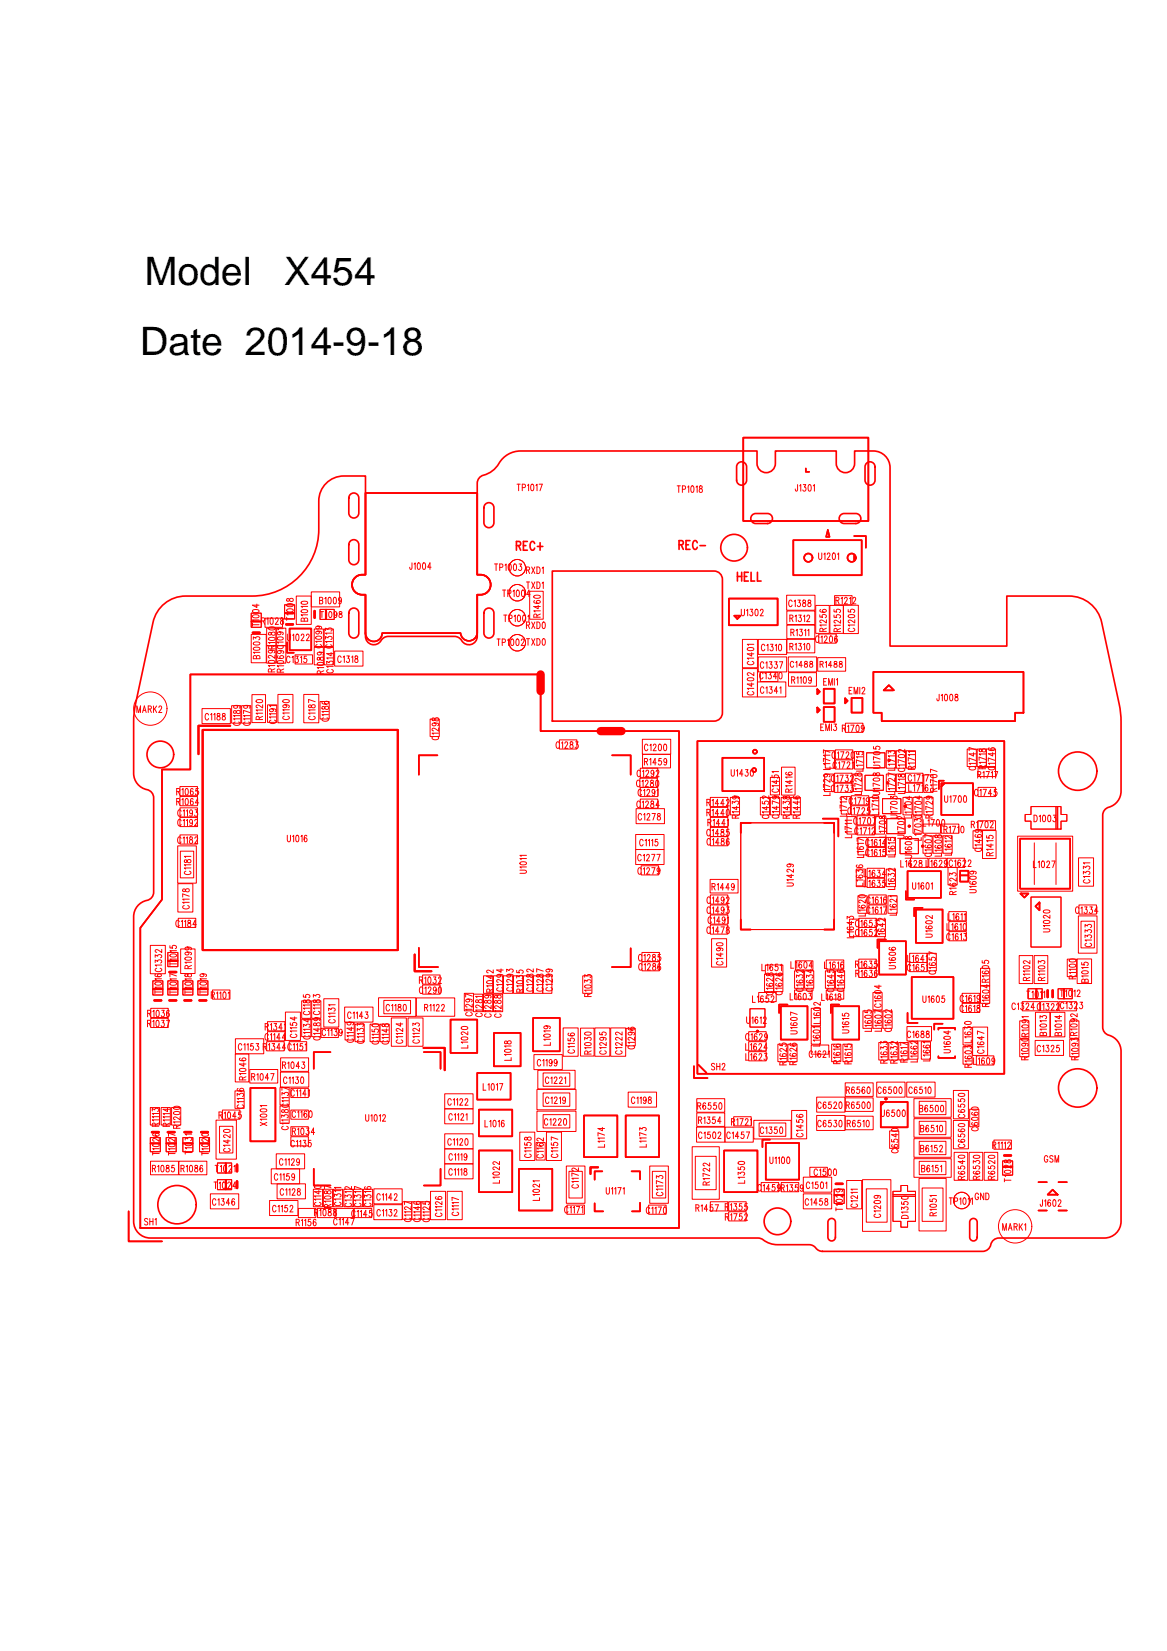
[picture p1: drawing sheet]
<svg xmlns="http://www.w3.org/2000/svg" width="210mm" height="297mm" viewBox="0 0 210 297" stroke-linecap="round" stroke-linejoin="round" font-family="sans-serif">
<g fill="none" stroke="#f00" stroke-width=".3">
<path d="M142.7 97.2h12.3v6.3h-12.3zM29.3 108.9a6 6 0 0 1 4.1-1.7h11.9a12 12 0 0 0 12-12v-5.1a4.5 4.5 0 0 1 4.5-4.5h3.9v17.8a1.87 1.87 0 0 0-2.4 1.8 1.87 1.87 0 0 0 2.4 1.8v7.5a1.56 1.56 0 0 0 1.4 1.5 1.56 1.56 0 0 0 1.7-1.1l.6-.3 .4-.1h11.9a1.74 1.74 0 0 1 1.6 1.1 1.5 1.5 0 0 0 1.6 .3 1.5 1.5 0 0 0 .9-1.4v-7.5a1.87 1.87 0 0 0 2.4-1.8 1.87 1.87 0 0 0-2.4-1.8v-16.5a1.74 1.74 0 0 1 1.7-1.6 5.2 5.2 0 0 0 2.6-2.5 4.5 4.5 0 0 1 3.5-1.7h42.6v2.3a1.65 1.65 0 0 0 1.6 1.6 1.65 1.65 0 0 0 1.7-1.6v-2.3h10.9v2.3a1.65 1.65 0 0 0 1.7 1.6 1.65 1.65 0 0 0 1.6-1.6v-2.3h3.4a3 3 0 0 1 3 3v32.1h21v-9h11.2a6 6 0 0 1 5.9 4.8l3.4 16.2v14.1a3.2 3.2 0 0 1-2.5 3.1 1.5 1.5 0 0 0-.8 1.3v38.1a1.76 1.76 0 0 0 1.7 1.7 3 3 0 0 1 1.6 2.6v30.6a3 3 0 0 1-3 3h-18.9a1.7 1.7 0 0 0-1.6 1.6 1.5 1.5 0 0 1-1.4 .8h-28.8a1.74 1.74 0 0 1-1.4-.8l-1-.4h-5.7a5.2 5.2 0 0 1-3-1.1l-109.8-.1a3 3 0 0 1-3-3v-54.8a3.2 3.2 0 0 1 2.8-3 1.5 1.5 0 0 0 .8-1.4v-17a1.76 1.76 0 0 0-1.7-1.6 3 3 0 0 1-1.9-2.8v-9.3l.2-2.1 3.3-15.7a6 6 0 0 1 1.8-3.1zM99.3 102.7h29.1a1.5 1.5 0 0 1 1.5 1.5v24a1.5 1.5 0 0 1-1.5 1.5h-29.1zM160.8 124.2l-.9-.9-1 .9h1.8M45 195.7h4.5v9.6h-4.5zM81 183.4h4.8v6h-4.8zM85.8 193h6v4.8h-6zM86.1 199.6h6v4.8h-6zM88.8 185.8h4.8v6h-4.8zM95.9 183.1h4.8v6h-4.8zM86.1 207h6v7.5h-6zM93.3 210.3h6v7.5h-6z"/>
<path d="M105 200.7h6v7.5h-6zM112.5 200.7h6v7.5h-6zM130.2 207h6v7.5h-6zM149.1 219.4a.67 .67 0 0 1 .7-.1 .67 .67 0 0 1 .5 .6v2.7a.68 .68 0 0 1-.7 .7 .68 .68 0 0 1-.7-.7v-2.7zM174.6 219.4a.67 .67 0 0 1 .7-.1 .67 .67 0 0 1 .5 .6v2.7a.68 .68 0 0 1-.7 .7 .68 .68 0 0 1-.7-.7v-2.7z"/>
<circle cx="132" cy="98.5" r="2.4"/>
<circle cx="159.3" cy="197.7" r=".15"/>
<circle cx="139.8" cy="219.7" r="2.4"/>
</g>
<g fill="none" stroke="#f00" stroke-width=".18">
<path d="M45.2 114.1h2.7v5.1h-2.7zM47.1 111.7h.4v-.5h-.4v1.1M47.7 111.2h3.1v1.7h-3.1zM53.3 107.2h2.7v5.1h-2.7zM95.3 106.4h2.4v5h-2.4zM133.5 115h2.7v5.1h-2.7zM136.4 118.2h5.1v2.7h-5.1zM136.4 115h5.1v2.7h-5.1zM141.5 107.1h5.1v2.7h-5.1zM141.5 112.5h5.1v2.4h-5.1zM141.5 115h5.1v2.5h-5.1zM141.5 109.9h5.1v2.5h-5.1z"/>
<path d="M141.8 118.2h5.1v2.7h-5.1zM146.7 108.9h2.5v5.1h-2.5zM147.1 118.3h5v2.5h-5zM147.3 114.1h3.1v1.6h-3.1zM149.3 108.9h2.4v5.1h-2.4zM150.1 107.2h3.2v1.6h-3.2zM151.7 108.9h2.7v5.1h-2.7zM153.4 107.7l.1-.1a.27 .27 0 0 1 .3-.1 .27 .27 0 0 1 .1 .4l-.5 .7h.5M45.3 125h2.5v5h-2.5zM48.8 120.9v-.5h-.5v.5h1.1M49.4 120.3l-.6 .3M50 124.9h2.7v5.1h-2.7z"/>
<path d="M50.4 120.9v-.5h-.5v.5h1.1M51 120.4l-.6 .2M54.6 124.9h2.7v5.1h-2.7zM57.6 121.3v-.5h-.5v.5h1.1M58.2 120.7l-.6 .3M59 120.5a.32 .32 0 0 0-.2 .4 .32 .32 0 0 0 .4 .2h.3a.32 .32 0 0 0 .4-.2 .32 .32 0 0 0-.2-.4M100.6 133.7a.32 .32 0 0 0-.4-.2 .32 .32 0 0 0-.2 .4v.3a.32 .32 0 0 0 .2 .4 .32 .32 0 0 0 .4-.2M133.5 120.3h2.7v5.1h-2.7zM140 138.8h-1.1l.2 .2M140.6 138h2.4v5.1h-2.4zM157.1 134.3v.4l.5 .1a.34 .34 0 0 1 0-.5 .34 .34 0 0 1 .5 0l.2 .3-.2 .3M164.3 139.6l.2-.2v1.2"/>
<path d="M164.9 139.4h.6M168.5 138.8l-1.1-.4v.6M175.8 134.8h1.6v3.1h-1.6zM177.4 134.8h1.7v3.1h-1.7zM31.8 144.2h.5v-.5h-.5v1.1M31.8 142.4h.5v-.5h-.5v1.1M32 152.2h3.3v6.7h-3.3zM32 159h2.7v5.1h-2.7zM32.4 153.1h2.4v4.8h-2.4zM115.1 140.6a.32 .32 0 0 0-.4-.2 .32 .32 0 0 0-.2 .4v.3a.32 .32 0 0 0 .2 .4 .32 .32 0 0 0 .4-.2M115.2 144.4a.32 .32 0 0 0-.5-.3 .32 .32 0 0 0-.2 .5v.2a.32 .32 0 0 0 .2 .5 .32 .32 0 0 0 .5-.3M127.1 146.2l.5-.1v-.4l-.5-.1v1.2"/>
<path d="M127.1 144.4l.5-.1v-.4l-.5-.1v1.2M127.7 149.5a.32 .32 0 0 0-.4-.3 .32 .32 0 0 0-.2 .5v.2a.32 .32 0 0 0 .2 .5 .32 .32 0 0 0 .4-.3M127.8 151.1a.32 .32 0 0 0-.4-.2 .32 .32 0 0 0-.2 .4v.3a.32 .32 0 0 0 .2 .4 .32 .32 0 0 0 .4-.2M154.2 155.6l-.2 .2a.71 .71 0 0 0 1.2 0 .35 .35 0 0 0-.4-.2 .35 .35 0 0 0-.3 .4l.3 .1M157.3 156.7l-.1-.1a.71 .71 0 0 0-.1 1.1 .35 .35 0 0 0 .3-.4 .35 .35 0 0 0-.4-.2l-.1 .2M157.4 146.9h1.7v3.2h-1.7zM157.7 153l-.1-.2a.71 .71 0 0 0-.1 1.2 .35 .35 0 0 0 .3-.4 .35 .35 0 0 0-.4-.3l-.1 .3M157.8 156.6h.5l-.3 .4a.33 .33 0 0 1 .3 .5 .33 .33 0 0 1-.5 0M158.2 153l.2-.2v1.2M161.9 150.9h3.3v2.7h-3.3zM162 154.8v1.2h.5M162.9 155l.2-.2v1.2"/>
<path d="M164.2 146.8h1.7v3.1h-1.7zM166 150.4h1.7v3.1h-1.7zM175.9 142.3a.32 .32 0 0 0-.4-.3 .32 .32 0 0 0-.2 .5v.2a.32 .32 0 0 0 .2 .5 .32 .32 0 0 0 .4-.3M176.7 149.4h2.5v5.1h-2.5zM194 154.3h2.7v5.1h-2.7zM27 170.1h2.7v5.1h-2.7zM32.5 170.7h2.6v4.4h-2.6zM54.6 179v.4h.5a.34 .34 0 0 1 0-.5 .34 .34 0 0 1 .5 .1l.1 .3-.2 .2M56.4 179.4v-.4l.4 .2a.33 .33 0 0 1 .5-.3 .33 .33 0 0 1 0 .6M58.2 179.7h2.7v5.1h-2.7zM69 180h4.8v2.4h-4.8zM75.4 176.3h.5v-.5h-.5v1.1"/>
<path d="M83.5 178.7h1.7v3.2h-1.7zM85.2 178.9h1.6v3.1h-1.6zM88.7 174.5v.6l-.7-.5a.26 .26 0 0 0-.4 .1 .26 .26 0 0 0 .2 .3M90.1 174.3v.6l-.8-.4h1.2M91.1 174.8v-.4l.5 .2a.33 .33 0 0 1 .5-.3 .33 .33 0 0 1 0 .6M92.9 174.6v.4h.5a.34 .34 0 0 1 .1-.5 .34 .34 0 0 1 .4 .1l.2 .3-.2 .2M95.9 174.3v.6l-.7-.5a.26 .26 0 0 0-.4 .1 .26 .26 0 0 0 .2 .3M96 175.6h1.6v3.1h-1.6zM97.6 175.6h1.7v3.1h-1.7zM115.5 172a.32 .32 0 0 0-.5-.3 .32 .32 0 0 0-.2 .5v.2a.32 .32 0 0 0 .2 .5 .32 .32 0 0 0 .5-.3M127.8 167a.32 .32 0 0 0-.5-.2 .32 .32 0 0 0-.2 .4v.3a.32 .32 0 0 0 .2 .4 .32 .32 0 0 0 .5-.2M127.8 161.6a.32 .32 0 0 0-.4-.2 .32 .32 0 0 0-.2 .4v.3a.32 .32 0 0 0 .2 .4 .32 .32 0 0 0 .4-.2"/>
<path d="M127.8 163.4a.32 .32 0 0 0-.4-.2 .32 .32 0 0 0-.2 .4v.3a.32 .32 0 0 0 .2 .4 .32 .32 0 0 0 .4-.2M128 168.9h2.7v5.1h-2.7zM135.4 179.2v1.1h.4M137 173.5v1.1h.5M137.5 175.3h1.7v3.1h-1.7zM139.2 175.3h1.6v3.1h-1.6zM142.1 178.7v1.2h.5M142.3 173v1.2M147.8 178.8v1.2h.5M153.9 173.5l.5-.1v-.4l-.5-.1v1.2M155.9 167.4l-.2-.2a.71 .71 0 0 0 0 1.2 .35 .35 0 0 0 .2-.4 .35 .35 0 0 0-.4-.3l-.1 .3M155.9 165.7l-.2-.1a.71 .71 0 0 0 0 1.1 .35 .35 0 0 0 .2-.4 .35 .35 0 0 0-.4-.2l-.1 .2"/>
<path d="M156.8 167.2h-.4v.5a.34 .34 0 0 1 .5 0 .34 .34 0 0 1-.1 .5l-.3 .2-.2-.2M156.8 165.6h-.4v.5a.34 .34 0 0 1 .5 0 .34 .34 0 0 1-.1 .5l-.3 .1-.2-.2M157.9 163.3l-.2-.1a.71 .71 0 0 0 0 1.1 .35 .35 0 0 0 .2-.4 .35 .35 0 0 0-.4-.2l-.1 .2M157.9 161.5l-.1-.1a.71 .71 0 0 0-.1 1.1 .35 .35 0 0 0 .3-.4 .35 .35 0 0 0-.4-.2l-.2 .2M158.1 177.2v.6l-.8-.4h1.2M158.3 163.4l.2-.2v1.1M158.3 161.6l.2-.2v1.1M176.7 172.8v.4l.5 .1a.34 .34 0 0 1 0-.5 .34 .34 0 0 1 .5 0l.1 .4-.2 .2M183.3 171.9h2.5v5.1h-2.5zM186 171.9h2.5v5.1h-2.5zM193.7 172.5h2.6v4.4h-2.6zM194 164.8h3.3v6.7h-3.3z"/>
<path d="M194.1 163.4a.32 .32 0 0 0-.5-.2 .32 .32 0 0 0-.2 .4v.3a.32 .32 0 0 0 .2 .4 .32 .32 0 0 0 .5-.2M194.4 165.7h2.4v4.8h-2.4zM26.5 184.1h.5v-.5h-.5v1.1M26.6 182.3h.4v-.5h-.4v1.1M42.3 189.6h2.5v5.1h-2.5zM51.3 182.1h2.7v5.1h-2.7zM55.7 199.9h.1a.69 .69 0 0 1 0 1.1l-.2-.5zM70.4 183.1h2.7v5.1h-2.7zM73.4 183.1h2.7v5.1h-2.7zM87.4 182.4a.32 .32 0 0 0-.2 .4 .32 .32 0 0 0 .4 .2h.3a.32 .32 0 0 0 .4-.2 .32 .32 0 0 0-.2-.4M89.2 182.4a.32 .32 0 0 0-.2 .4 .32 .32 0 0 0 .4 .2h.3a.32 .32 0 0 0 .4-.2 .32 .32 0 0 0-.2-.4M97.7 193h4.8v2.4h-4.8z"/>
<path d="M97.7 196.6h4.8v2.4h-4.8zM101.3 184.9h2.7v5.1h-2.7zM104.4 185h2.5v5h-2.5zM107 184.9h2.7v5.1h-2.7zM109.8 184.9h2.7v5.1h-2.7zM134.9 181.5h2.7v3.3h-2.7zM142.4 199.8h2.7v5.1h-2.7zM147.5 180.3v.6l-.7-.5a.26 .26 0 0 0-.4 .1 .26 .26 0 0 0 .2 .3M165.3 198.1h4.8v2.4h-4.8zM171.5 196.2h2.7v5.1h-2.7zM173.6 183.9l.6-.1 .5 .2a.69 .69 0 0 1-1.2 0zM174.9 184.8h2.7v5.1h-2.7z"/>
<path d="M182.6 180.7a.32 .32 0 0 0-.4-.2 .32 .32 0 0 0-.2 .4v.3a.32 .32 0 0 0 .2 .4 .32 .32 0 0 0 .4-.2M183 180.7l.2-.2v1.1M185 182.9h-1.2l.2 .2M186.2 182.1h2.6v4.4h-2.6zM188.9 182.1h2.6v4.4h-2.6zM193.7 182.4v.5l-.7-.5a.26 .26 0 0 0-.4 .1 .26 .26 0 0 0 .2 .4M194.3 180.3h.4l-.2 .5a.33 .33 0 0 1 .2 .5 .33 .33 0 0 1-.5 0M38.9 201.5h3.6v7h-3.6zM39.4 200.6h.5v-.5h-.5v1.1M39.5 202.6h2.4v4.8h-2.4zM50.9 202.6a.32 .32 0 0 0-.2 .4 .32 .32 0 0 0 .4 .3h.3a.32 .32 0 0 0 .4-.3 .32 .32 0 0 0-.2-.4M56.6 203.7h-.6l.4-.7v1.1"/>
<path d="M72.4 216.2h1.7v3.2h-1.7zM74.1 216.2h1.6v3.2h-1.6zM75.7 216.2h1.7v3.2h-1.7zM77.4 214.3h2.7v5.1h-2.7zM80.4 214.3h2.7v5.1h-2.7zM93.5 203.7h2.7v5.1h-2.7zM97.7 200.5h4.8v2.4h-4.8zM97.7 204.7v.6l-.7-.5a.26 .26 0 0 0-.4 .1 .26 .26 0 0 0 .2 .4M98.3 203.7h2.7v5.1h-2.7zM116.9 209.8h3.3v6.7h-3.3zM117.3 210.7h2.4v4.8h-2.4zM124.5 206.3h4.9v9.5h-4.9z"/>
<path d="M125.1 208h3.7v6h-3.7zM130.4 202.8h5.1v2.7h-5.1zM130.4 217.1h.5v-.5h-.5v1.1M130.5 218.9h.5v-.5h-.5v1.1M131.1 218h3.1v1.7h-3.1zM131.1 216.2h3.1v1.7h-3.1zM132 200.9h3.1v1.7h-3.1zM135.6 201.6h6.7v3.3h-6.7zM136.5 202h4.8v2.4h-4.8zM136.9 212.8h3.2v1.6h-3.2zM140.5 212.8h3.2v1.6h-3.2zM144.5 213.6l-.2 .2a.32 .32 0 0 1-.4-.3 .32 .32 0 0 1 .4-.3l.2 .4a.58 .58 0 0 1-.4 .7l-.1-.1"/>
<path d="M144.5 211.8h5.1v2.7h-5.1zM144.5 214.8h5.1v2.7h-5.1zM145.7 210h3.1v1.7h-3.1zM146.9 200.7h5.1v2.7h-5.1zM149.1 210.4l.1-.1a.69 .69 0 0 1 0 1.2l-.2-.5zM150 210.4l.1-.1a.69 .69 0 0 1 0 1.2l-.2-.5zM152 200.8h5.1v2.5h-5.1zM152.3 212.4h2.7v5.1h-2.7zM155.1 212.2h5.1v9.3h-5.1zM155.8 213.9h3.8v6h-3.8zM160.6 206.8a.32 .32 0 0 0-.2 .4 .32 .32 0 0 0 .4 .2h.3a.32 .32 0 0 0 .4-.2 .32 .32 0 0 0-.2-.4M164.4 201.3h6.7v3.3h-6.7z"/>
<path d="M164.4 208.5h6.7v3.3h-6.7zM164.4 204.9h6.7v3.3h-6.7zM165.3 212h4.9v9.5h-4.9zM165.3 201.7h4.8v2.4h-4.8zM165.3 208.9h4.8v2.4h-4.8zM165.3 205.3h4.8v2.4h-4.8zM165.9 213.7h3.7v6h-3.7zM171.5 201.6h2.7v5.1h-2.7zM171.6 207.3h2.5v5.1h-2.5zM174.3 207.3h2.5v5.1h-2.5zM177 207.3h2.5v5.1h-2.5zM178.8 205.1h3.1v1.7h-3.1z"/>
<circle cx="93" cy="111.1" r="1.49"/>
<circle cx="93" cy="106.6" r="1.49"/>
<circle cx="93" cy="102.1" r="1.49"/>
<circle cx="27" cy="127.5" r="3"/>
<circle cx="173" cy="216" r="1.49"/>
</g>
<path d="M51.5 112.3h1.2M56.6 109.9v1.2M27.8 180h1.2M30.5 180h1.2M33.2 180h1.2M35.9 180h1.2M189.3 178.2v1.2M150.3 213h1.2" fill="none" stroke="#f00" stroke-width=".45"/>
<text font-size="103.2" fill="#f00" x="23" y="208.9">SH1</text>
<text font-size="61.9" fill="#f00" x="124.4" y="185.5">SH2</text>
<text font-size="40.7" fill="#f00" x="35.5" y="165.4">U1016</text>
<text font-size="39.2" fill="#f00" x="74.4" y="169.4">U1011</text>
<text font-size="27.6" fill="#f00" x="62" y="111.7">J1004</text>
<text font-size="25.1" fill="#f00" x="56.3" y="209.9">U1012</text>
<text font-size="20.3" fill="#f00" x="133.1" y="164.5">U1429</text>
<text font-size="18.2" fill="#f00" x="130.1" y="94.2">J1301</text>
<text font-size="10.8" fill="#f00" x="182.6" y="159.3">L1027</text>
<text font-size="9.8" fill="#f00" x="183" y="169">U1020</text>
<text font-size="9.1" fill="#f00" x="131" y="113.4">U1302</text>
<text font-size="9" fill="#f00" x="160.6" y="220.3">D1350</text>
<text font-size="8.6" fill="#f00" x="163.1" y="183">U1605</text>
<text font-size="8.4" fill="#f00" x="129.1" y="142">U1430</text>
<text font-size="8.3" fill="#f00" x="106" y="216.9">U1171</text>
<text font-size="7.9" fill="#f00" x="185.4" y="218.1">J1602</text>
<text font-size="7.5" fill="#f00" x="137" y="211.3">U1100</text>
<text font-size="7.4" fill="#f00" x="142.5" y="102.6">U1201</text>
<text font-size="7.2" fill="#f00" x="179" y="223.2">MARK1</text>
<g font-size="7.1">
<text x="26" y="51.4">Model</text>
<text x="51.1" y="51.4">X454</text>
<text x="25.2" y="63.8">Date 2014-9-18</text>
</g>
<text font-size="6.8" fill="#f00" x="101.8" y="215.6">C1172</text>
<text font-size="6.7" fill="#f00" x="168.7" y="146">U1700</text>
<g font-size="6.6" fill="#f00">
<text x="164.3" y="168.9">U1602</text>
<text x="157.7" y="174.6">U1606</text>
<text x="140" y="186.3">U1607</text>
<text x="149.3" y="186.3">U1615</text>
</g>
<text font-size="6.4" fill="#f00" x="167.9" y="189.6">U1604</text>
<text font-size="5.6" fill="#f00" x="158.3" y="202.2">U6500</text>
<text font-size="5.4" fill="#f00" x="162.8" y="161.2">U1601</text>
<text font-size="4.6" fill="#f00" x="51.5" y="116.9">U1022</text>
<text font-size="4.1" fill="#f00" x="183.4" y="148.6">D1003</text>
<g font-size="3.6" fill="#f00">
<text x="155.1" y="142.1">U1708</text>
<text x="155.4" y="138.1">U1705</text>
<text x="158.3" y="146.3">U1703</text>
<text x="159" y="149.9">U1702</text>
</g>
<text font-size="3.5" fill="#f00" x="91.3" y="116.9">TP1002</text>
<g font-size="3.2" fill="#f00">
<text x="47.9" y="115.7">R1080</text>
<text x="47.9" y="118.9">R1029</text>
<text x="49.7" y="118.9">R1069</text>
<text x="49.7" y="115.7">C1091</text>
<text x="56.5" y="115.9">C1099</text>
<text x="56.5" y="119.2">R1089</text>
<text x="58.3" y="119.2">C1314</text>
<text x="58.3" y="115.9">C1313</text>
<text x="41.6" y="129.7">C1189</text>
<text x="43.4" y="129.7">C1179</text>
<text x="48.1" y="129.5">C1191</text>
<text x="57.5" y="128.9">C1186</text>
<text x="77.3" y="132.1">C1298</text>
<text x="148.4" y="137.8">L1717</text>
<text x="153.7" y="137.9">L1715</text>
<text x="161.2" y="137.8">C1702</text>
<text x="163" y="137.8">R1711</text>
<text x="173.9" y="137.5">C1747</text>
<text x="138.5" y="142.6">C1451</text>
<text x="148.3" y="142">L1729</text>
<text x="153.4" y="142">L1728</text>
<text x="161.2" y="142">L1718</text>
<text x="166.1" y="142.1">R1707</text>
<text x="131.3" y="146.2">R1439</text>
<text x="136.7" y="146.2">C1452</text>
<text x="138.5" y="146.2">C1479</text>
<text x="140.5" y="146.2">R1438</text>
<text x="142.3" y="146.2">R1446</text>
<text x="151.3" y="146">L1712</text>
<text x="152.3" y="149.6">L1711</text>
<text x="156.4" y="146.2">L1710</text>
<text x="164.2" y="146.2">C1704</text>
<text x="166.1" y="146.2">R1729</text>
<text x="154.3" y="153.4">L1617</text>
<text x="159.4" y="153.4">L1615</text>
<text x="167.8" y="153.1">L1608</text>
<text x="169.6" y="153.1">L1612</text>
<text x="175" y="152.2">C1469</text>
<text x="154" y="159.1">L1636</text>
<text x="159.4" y="159.1">L1632</text>
<text x="170.5" y="158.8">R1623</text>
<text x="154.3" y="163.9">L1620</text>
<text x="159.7" y="163.9">L1621</text>
<text x="152.8" y="168.1">L1643</text>
<text x="157.6" y="168.1">L1642</text>
<text x="86.9" y="178.3">R1042</text>
<text x="88.7" y="178.3">C1294</text>
<text x="90.5" y="178.3">C1293</text>
<text x="92.3" y="178.3">R1035</text>
<text x="94.1" y="178.3">C1282</text>
<text x="104.8" y="178.3">R1033</text>
<text x="142.9" y="177.4">C1632</text>
<text x="144.7" y="177.4">C1634</text>
<text x="148.4" y="177.4">C1645</text>
<text x="150.2" y="177.4">C1646</text>
<text x="166.7" y="174.2">C1657</text>
<text x="176.3" y="176.9">R1605</text>
<text x="191.9" y="175.3">R1100</text>
<text x="54.2" y="182.8">C1185</text>
<text x="56" y="182.8">C1183</text>
<text x="86.9" y="181.6">C1289</text>
<text x="88.7" y="181.6">C1288</text>
<text x="145.9" y="184.1">L1602</text>
<text x="155.2" y="184.6">L1605</text>
<text x="157" y="184.6">L1607</text>
<text x="157" y="181.3">C1604</text>
<text x="158.8" y="184.6">C1602</text>
<text x="176.3" y="180.1">R1604</text>
<text x="54.2" y="186.1">C1134</text>
<text x="56" y="186.1">C1489</text>
<text x="62" y="186.7">C1149</text>
<text x="63.8" y="187">C1133</text>
<text x="66.5" y="187">C1150</text>
<text x="68.3" y="187">C1148</text>
<text x="112.6" y="187.7">C1296</text>
<text x="139.9" y="190.6">R1625</text>
<text x="141.7" y="190.6">R1626</text>
<text x="145.9" y="187.4">L1601</text>
<text x="149.6" y="190.6">R1616</text>
<text x="151.6" y="190.6">R1615</text>
<text x="158" y="190.3">R1633</text>
<text x="159.8" y="190.3">R1632</text>
<text x="161.6" y="190.3">R1617</text>
<text x="163.4" y="190.1">L1662</text>
<text x="165.7" y="190.1">L1661</text>
<text x="173.2" y="191">R1603</text>
<text x="173.2" y="187.6">L1630</text>
<text x="183.4" y="186.4">R1091</text>
<text x="183.4" y="189.7">R1090</text>
<text x="192.4" y="186.4">R1092</text>
<text x="192.4" y="189.7">R1093</text>
<text x="27" y="202">R1113</text>
<text x="28.9" y="202">R1114</text>
<text x="30.8" y="202">R1200</text>
<text x="42.2" y="199">C1136</text>
<text x="50.3" y="198.4">C1137</text>
<text x="50.3" y="201.7">C1138</text>
<text x="174.4" y="202.3">C6060</text>
<text x="96.4" y="208.3">C1162</text>
<text x="160" y="206.2">C6540</text>
<text x="56.3" y="216.7">C1140</text>
<text x="58.1" y="216.7">R1087</text>
<text x="59.9" y="216.7">C1311</text>
<text x="61.8" y="216.7">C1312</text>
<text x="63.5" y="216.7">C1317</text>
<text x="65.3" y="216.7">C1316</text>
</g>
<g font-size="2.9" fill="#f00">
<text x="146.9" y="126.3">EMI1</text>
<text x="146.9" y="129.6">EMI3</text>
<text x="151.9" y="127.9">EMI2</text>
</g>
<text font-size="2.8" fill="#f00" x="42.3" y="189.2">C1153</text>
<g font-size="2.4" fill="#f00">
<text x="92.9" y="99">REC+</text>
<text x="122.1" y="98.8">REC-</text>
<text x="132.6" y="104.5">HELL</text>
</g>
<text font-size="2.3" fill="#f00" x="172.5" y="158.4">U1609</text>
<g font-size="2" fill="#f00">
<text x="38.4" y="213.8">T1024</text>
<text x="38.4" y="210.8">T1021</text>
</g>
<g font-size="1.8" fill="#f00">
<text x="93.1" y="88.2">TP1017</text>
<text x="121.9" y="88.5">TP1018</text>
<text x="143.1" y="88.3">J1301</text>
<text x="147.3" y="100.6">U1201</text>
<text x="73.8" y="102.3">J1004</text>
<text x="89" y="102.5">TP1003</text>
<text x="90.5" y="107.2">TP1004</text>
<text x="94.7" y="105.9">TXD1</text>
<text x="94.7" y="103.2">RXD1</text>
<text x="46.5" y="112.6" transform="rotate(-90 46.5 112.6)">T1004</text>
<text x="52.6" y="111.5" transform="rotate(-90 52.6 111.5)">T1008</text>
<text x="55.2" y="111.7" transform="rotate(-90 55.2 111.7)">B1010</text>
<text x="57.5" y="111.2">T1098</text>
<text x="57.6" y="108.5">B1009</text>
<text x="90.7" y="111.7">TP1001</text>
<text x="94.7" y="113.1">RXD0</text>
<text x="97.1" y="111" transform="rotate(-90 97.1 111)">R1460</text>
<text x="133.4" y="110.7">U1302</text>
<text x="142" y="109">C1388</text>
<text x="142.2" y="111.7">R1312</text>
<text x="148.5" y="113.5" transform="rotate(-90 148.5 113.5)">R1256</text>
<text x="151.1" y="113.5" transform="rotate(-90 151.1 113.5)">R1255</text>
<text x="153.6" y="113.5" transform="rotate(-90 153.6 113.5)">C1205</text>
<text x="46.6" y="118.4" transform="rotate(-90 46.6 118.4)">B1003</text>
<text x="51.8" y="115.2">U1022</text>
<text x="60.8" y="119.1">C1318</text>
<text x="89.5" y="116">TP1002TXD0</text>
<text x="135.5" y="119.5" transform="rotate(-90 135.5 119.5)">C1401</text>
<text x="137" y="117">C1310</text>
<text x="142.2" y="116.8">R1310</text>
<text x="142.3" y="114.3">R1311</text>
<text x="135.5" y="124.9" transform="rotate(-90 135.5 124.9)">C1402</text>
<text x="136.7" y="122">C1340</text>
<text x="136.9" y="120.1">C1337</text>
<text x="136.9" y="124.6">C1341</text>
<text x="142.1" y="120">C1488</text>
<text x="142.5" y="122.8">R1109</text>
<text x="147.5" y="120">R1488</text>
<text x="148.1" y="123.3">EMI1</text>
<text x="152.7" y="124.8">EMI2</text>
<text x="168.6" y="126">J1008</text>
<text x="24.7" y="128.1">MARK2</text>
<text x="37" y="129.4">C1188</text>
<text x="47.1" y="129.4" transform="rotate(-90 47.1 129.4)">R1120</text>
<text x="51.9" y="129.4" transform="rotate(-90 51.9 129.4)">C1190</text>
<text x="56.6" y="129.4" transform="rotate(-90 56.6 129.4)">C1187</text>
<text x="147.6" y="131.4">EMI3 R1709</text>
<text x="116" y="135">C1200</text>
<text x="116" y="137.5">R1459</text>
<text x="114.9" y="143.1">C1291</text>
<text x="131.6" y="139.5">U1430</text>
<text x="142.4" y="142.4" transform="rotate(-90 142.4 142.4)">R1416</text>
<text x="149.9" y="138.1">C1721</text>
<text x="177.2" y="138.2" transform="rotate(-90 177.2 138.2)">R1718</text>
<text x="178.8" y="138.4" transform="rotate(-90 178.8 138.4)">C1746</text>
<text x="32.1" y="148.5">C1192</text>
<text x="32.1" y="146.8">C1193</text>
<text x="114.9" y="147.4">C1278</text>
<text x="127.4" y="148.5">R1441</text>
<text x="152.8" y="144.6">C1719</text>
<text x="153.8" y="150">C1712</text>
<text x="163.8" y="147.1" transform="rotate(-90 163.8 147.1)">L1704</text>
<text x="166.1" y="148.5">L1700</text>
<text x="169.9" y="149.7">R1710</text>
<text x="170" y="144.2">U1700</text>
<text x="174.8" y="148.8">R1702</text>
<text x="186.1" y="147.7">D1003</text>
<text x="32" y="151.6">C1182</text>
<text x="51.8" y="151.3">U1016</text>
<text x="114.8" y="154.8">C1277</text>
<text x="115.1" y="152.1">C1115</text>
<text x="155.8" y="152.1">C1614</text>
<text x="159.2" y="150.5" transform="rotate(-90 159.2 150.5)">L1708</text>
<text x="162.5" y="150.7" transform="rotate(-90 162.5 150.7)">U1702</text>
<text x="163.9" y="154.3" transform="rotate(-90 163.9 154.3)">U1608</text>
<text x="165.6" y="151.1" transform="rotate(-90 165.6 151.1)">L1703C1704</text>
<text x="167.4" y="154" transform="rotate(-90 167.4 154)">C1607</text>
<text x="178.5" y="153.9" transform="rotate(-90 178.5 153.9)">R1415</text>
<text x="186" y="156">L1027</text>
<text x="34.2" y="157.3" transform="rotate(-90 34.2 157.3)">C1181</text>
<text x="94.6" y="157" transform="rotate(-90 94.6 157)">U1011</text>
<text x="128.2" y="160">R1449</text>
<text x="142.6" y="159.3" transform="rotate(-90 142.6 159.3)">U1429</text>
<text x="164.2" y="159.9">U1601</text>
<text x="171.9" y="160.9" transform="rotate(-90 171.9 160.9)">R1623</text>
<text x="175.5" y="160.5" transform="rotate(-90 175.5 160.5)">U1609</text>
<text x="195.9" y="158.8" transform="rotate(-90 195.9 158.8)">C1331</text>
<text x="31.7" y="166.6">C1184</text>
<text x="33.9" y="163.4" transform="rotate(-90 33.9 163.4)">C1178</text>
<text x="127.4" y="166">C1491</text>
<text x="170.4" y="167.2">L1610</text>
<text x="170.6" y="165.4">L1611</text>
<text x="188.7" y="167.6" transform="rotate(-90 188.7 167.6)">U1020</text>
<text x="31.6" y="173.6" transform="rotate(-90 31.6 173.6)">T1015</text>
<text x="129.9" y="173.5" transform="rotate(-90 129.9 173.5)">C1490</text>
<text x="163.3" y="172.9">L1641</text>
<text x="167.6" y="168.5" transform="rotate(-90 167.6 168.5)">U1602</text>
<text x="170.4" y="169">C1613</text>
<text x="196.2" y="170.2" transform="rotate(-90 196.2 170.2)">C1333</text>
<text x="28.9" y="178.7" transform="rotate(-90 28.9 178.7)">T1016</text>
<text x="29" y="174.7" transform="rotate(-90 29 174.7)">C1332</text>
<text x="31.6" y="178.7" transform="rotate(-90 31.6 178.7)">T1017</text>
<text x="34.3" y="178.7" transform="rotate(-90 34.3 178.7)">T1018</text>
<text x="34.3" y="174.2" transform="rotate(-90 34.3 174.2)">R1099</text>
<text x="37" y="178.7" transform="rotate(-90 37 178.7)">T1019</text>
<text x="38.1" y="179.5">R1101</text>
<text x="97.6" y="178.2" transform="rotate(-90 97.6 178.2)">C1287</text>
<text x="99.3" y="178.2" transform="rotate(-90 99.3 178.2)">C1299</text>
<text x="138.9" y="178.9" transform="rotate(-90 138.9 178.9)">C1628</text>
<text x="140.6" y="178.9" transform="rotate(-90 140.6 178.9)">C1626</text>
<text x="148.4" y="174.1">L1616</text>
<text x="161" y="174.2" transform="rotate(-90 161 174.2)">U1606</text>
<text x="163.3" y="174.6">C1651</text>
<text x="184.8" y="179.4">T1011</text>
<text x="185.1" y="176.3" transform="rotate(-90 185.1 176.3)">R1102</text>
<text x="187.8" y="176.3" transform="rotate(-90 187.8 176.3)">R1103</text>
<text x="190.8" y="179.2">T1012</text>
<text x="195.6" y="176.6" transform="rotate(-90 195.6 176.6)">B1015</text>
<text x="47.8" y="185.2">R1341</text>
<text x="60.2" y="184" transform="rotate(-90 60.2 184)">C1131</text>
<text x="62.6" y="183.1">C1143</text>
<text x="69.5" y="181.8">C1180</text>
<text x="76.5" y="181.8">R1122</text>
<text x="84.8" y="182.7" transform="rotate(-90 84.8 182.7)">C1297</text>
<text x="86.6" y="182.8" transform="rotate(-90 86.6 182.8)">C1281</text>
<text x="134.4" y="184">U1612</text>
<text x="143.3" y="185.9" transform="rotate(-90 143.3 185.9)">U1607</text>
<text x="152.6" y="185.8" transform="rotate(-90 152.6 185.8)">U1615</text>
<text x="166.1" y="180.3">U1605</text>
<text x="172.8" y="181.9">C1618</text>
<text x="172.8" y="180.1">C1619</text>
<text x="47.7" y="187">C1144</text>
<text x="53.3" y="186.6" transform="rotate(-90 53.3 186.6)">C1154</text>
<text x="72.3" y="187.6" transform="rotate(-90 72.3 187.6)">C1124</text>
<text x="75.3" y="187.6" transform="rotate(-90 75.3 187.6)">C1123</text>
<text x="84" y="188.5" transform="rotate(-90 84 188.5)">L1020</text>
<text x="91.8" y="190.7" transform="rotate(-90 91.8 190.7)">L1018</text>
<text x="96.7" y="191.7">C1199</text>
<text x="98.9" y="188" transform="rotate(-90 98.9 188)">L1019</text>
<text x="103.2" y="189.4" transform="rotate(-90 103.2 189.4)">C1156</text>
<text x="106.2" y="189.6" transform="rotate(-90 106.2 189.6)">R1030</text>
<text x="108.9" y="189.6" transform="rotate(-90 108.9 189.6)">C1295</text>
<text x="111.8" y="189.6" transform="rotate(-90 111.8 189.6)">C1222</text>
<text x="134.2" y="190.6">L1623</text>
<text x="145.6" y="190.1">C1621</text>
<text x="163.3" y="186.6">C1688</text>
<text x="170.8" y="189.3" transform="rotate(-90 170.8 189.3)">U1604</text>
<text x="175.2" y="191.4">L1609</text>
<text x="176.9" y="189.4" transform="rotate(-90 176.9 189.4)">C1647</text>
<text x="186.6" y="189.1">C1325</text>
<text x="188.1" y="186.2" transform="rotate(-90 188.1 186.2)">B1013</text>
<text x="190.8" y="186.2" transform="rotate(-90 190.8 186.2)">B1014</text>
<text x="44.1" y="194.2" transform="rotate(-90 44.1 194.2)">R1046</text>
<text x="45.4" y="194.2">R1047</text>
<text x="50.9" y="192.1">R1043</text>
<text x="51.1" y="194.8">C1130</text>
<text x="87" y="196">L1017</text>
<text x="98.2" y="194.8">C1221</text>
<text x="128.1" y="192.4">SH2</text>
<text x="152.3" y="196.6">R6560</text>
<text x="158" y="196.6">C6500</text>
<text x="163.6" y="196.6">C6510</text>
<text x="47.9" y="202.4" transform="rotate(-90 47.9 202.4)">X1001</text>
<text x="65.9" y="201.6">U1012</text>
<text x="80.6" y="198.7">C1122</text>
<text x="80.8" y="201.4">C1121</text>
<text x="87.3" y="202.6">L1016</text>
<text x="98" y="202.3">C1220</text>
<text x="98.2" y="198.4">C1219</text>
<text x="113.7" y="198.4">C1198</text>
<text x="125.6" y="199.5">R6550</text>
<text x="125.7" y="202">R1354</text>
<text x="131.7" y="202.3">R1721</text>
<text x="136.8" y="203.8">C1350</text>
<text x="147.2" y="199.3">C6520</text>
<text x="147.2" y="202.6">C6530</text>
<text x="152.3" y="199.3">R6500</text>
<text x="152.5" y="202.6">R6510</text>
<text x="158.6" y="200.8">U6500</text>
<text x="165.5" y="199.9">B6500</text>
<text x="165.7" y="203.5">B6510</text>
<text x="173.4" y="201" transform="rotate(-90 173.4 201)">C6550</text>
<text x="28.5" y="207.7" transform="rotate(-90 28.5 207.7)">T1026 R1113</text>
<text x="31.4" y="207.7" transform="rotate(-90 31.4 207.7)">T1027</text>
<text x="34.4" y="207.6" transform="rotate(-90 34.4 207.6)">T1031</text>
<text x="37.4" y="207.7" transform="rotate(-90 37.4 207.7)">T1020</text>
<text x="41.3" y="207.1" transform="rotate(-90 41.3 207.1)">C1420</text>
<text x="50.4" y="209.5">C1129</text>
<text x="80.6" y="205.9">C1120</text>
<text x="80.8" y="208.6">C1119</text>
<text x="95.4" y="208.2" transform="rotate(-90 95.4 208.2)">C1158</text>
<text x="100.2" y="208.2" transform="rotate(-90 100.2 208.2)">C1157</text>
<text x="108.6" y="206.3" transform="rotate(-90 108.6 206.3)">L1174</text>
<text x="116.1" y="206.3" transform="rotate(-90 116.1 206.3)">L1173</text>
<text x="125.7" y="204.7">C1502</text>
<text x="130.8" y="204.7">C1457</text>
<text x="138.6" y="209.2">U1100</text>
<text x="144.3" y="204.4" transform="rotate(-90 144.3 204.4)">C1456</text>
<text x="165.7" y="207.1">B6152</text>
<text x="173.4" y="206.4" transform="rotate(-90 173.4 206.4)">C6560</text>
<text x="178.6" y="206.5">R1112</text>
<text x="187.8" y="209.1">GSM</text>
<text x="27.5" y="210.7">R1085</text>
<text x="32.6" y="210.7">R1086</text>
<text x="49.4" y="212.2">C1159</text>
<text x="50.5" y="214.9">C1128</text>
<text x="67.9" y="215.8">C1142</text>
<text x="80.8" y="211.3">C1118</text>
<text x="89.7" y="212.8" transform="rotate(-90 89.7 212.8)">L1022</text>
<text x="96.9" y="215.9" transform="rotate(-90 96.9 215.9)">L1021</text>
<text x="103.9" y="213.7" transform="rotate(-90 103.9 213.7)">C1172</text>
<text x="109" y="214.8">U1171</text>
<text x="119.1" y="215" transform="rotate(-90 119.1 215)">C1173</text>
<text x="127.5" y="213.1" transform="rotate(-90 127.5 213.1)">R1722</text>
<text x="133.8" y="212.8" transform="rotate(-90 133.8 212.8)">L1350</text>
<text x="136.4" y="214.2">C1459R1359</text>
<text x="145.1" y="213.7">C1501</text>
<text x="165.9" y="210.7">B6151</text>
<text x="173.4" y="212.1" transform="rotate(-90 173.4 212.1)">R6540</text>
<text x="175.4" y="215.8">GND</text>
<text x="176.1" y="212.1" transform="rotate(-90 176.1 212.1)">R6530</text>
<text x="178.8" y="212.1" transform="rotate(-90 178.8 212.1)">R6520</text>
<text x="181.7" y="212.5" transform="rotate(-90 181.7 212.5)">T1028</text>
<text x="26.1" y="220.3">SH1</text>
<text x="38.3" y="216.7">C1346</text>
<text x="49.1" y="217.9">C1152</text>
<text x="53.4" y="220.4">R1156</text>
<text x="60.1" y="220.3">C1147</text>
<text x="67.9" y="218.7">C1132</text>
<text x="73.8" y="219.7" transform="rotate(-90 73.8 219.7)">C1127</text>
<text x="75.5" y="219.7" transform="rotate(-90 75.5 219.7)">C1146</text>
<text x="77.1" y="219.7" transform="rotate(-90 77.1 219.7)">C1125</text>
<text x="79.4" y="218.8" transform="rotate(-90 79.4 218.8)">C1126</text>
<text x="82.4" y="218.6" transform="rotate(-90 82.4 218.6)">C1117</text>
<text x="101.6" y="218.1">C1171</text>
<text x="116.3" y="218.2">C1170</text>
<text x="125.3" y="217.8">R1457</text>
<text x="144.9" y="216.7">C1458</text>
<text x="151.4" y="217.8" transform="rotate(-90 151.4 217.8)">T1029</text>
<text x="154.1" y="217.1" transform="rotate(-90 154.1 217.1)">C1211</text>
<text x="158.3" y="219" transform="rotate(-90 158.3 219)">C1209</text>
<text x="163.2" y="219.1" transform="rotate(-90 163.2 219.1)">D1350</text>
<text x="168.3" y="218.6" transform="rotate(-90 168.3 218.6)">R1051</text>
<text x="170.8" y="216.6">TP1011</text>
<text x="180.4" y="221.2">MARK1</text>
<text x="187.2" y="216.9">J1602</text>
</g>
<g font-size="1.7" fill="#f00">
<text x="47.6" y="112.7">R1028</text>
<text x="150.1" y="108.6">R1212</text>
<text x="53" y="119.3">C1315</text>
<text x="147.2" y="115.5">C1206</text>
<text x="152" y="131.6">R1709</text>
<text x="100.6" y="134.6">C1283</text>
<text x="150.2" y="136.4">C1720</text>
<text x="32.3" y="143">R1065</text>
<text x="115" y="141.5">C1280</text>
<text x="115.1" y="139.7">C1292</text>
<text x="150.1" y="140.6">C1732</text>
<text x="150.1" y="142.4">C1733</text>
<text x="162.8" y="142.4">L1716</text>
<text x="175.9" y="139.5">R1717</text>
<text x="175.9" y="143.1">C1745</text>
<text x="32.3" y="144.8">R1064</text>
<text x="115.1" y="145.2">C1284</text>
<text x="127.7" y="146.7">R1440</text>
<text x="127.7" y="144.9">R1442</text>
<text x="153.1" y="146.4">C1725</text>
<text x="154.1" y="148.2">C1707</text>
<text x="175.9" y="149.1">R1702</text>
<text x="127.7" y="152">C1486</text>
<text x="127.7" y="150.3">C1485</text>
<text x="163.7" y="155.9">L1628L1629C1622</text>
<text x="115.3" y="157.2">C1279</text>
<text x="155.9" y="159.5">L1635</text>
<text x="127.7" y="162.5">C1492</text>
<text x="127.7" y="164.3">C1493</text>
<text x="127.7" y="167.9">C1478</text>
<text x="194" y="164.3">C1334</text>
<text x="115.4" y="172.8">C1285</text>
<text x="76" y="176.9">R1032</text>
<text x="76" y="178.7">C1290</text>
<text x="115.4" y="174.5">C1286</text>
<text x="137.6" y="175.1">L1651</text>
<text x="142.9" y="179.6">L1603</text>
<text x="143" y="174.3">L1604</text>
<text x="148.6" y="179.6">L1618</text>
<text x="154.4" y="174">R1635</text>
<text x="154.4" y="175.7">R1636</text>
<text x="27.1" y="182.9">R1036</text>
<text x="27.1" y="184.7">R1037</text>
<text x="136.4" y="180">L1652</text>
<text x="183.8" y="181.7">C1324C1322C1323</text>
<text x="47.9" y="188.9">R1344 C1151</text>
<text x="57.7" y="186.5">C1139</text>
<text x="134.6" y="188.9">L1624</text>
<text x="134.6" y="187.1">C1629</text>
<text x="52.3" y="197.3">C1141</text>
<text x="40" y="201.2">R1045</text>
<text x="52.3" y="201.2">C1160</text>
<text x="52.3" y="204.2">R1034</text>
<text x="52.3" y="206">C1135</text>
<text x="145.6" y="211.5">C1500</text>
<text x="53.6" y="218.9">R1156R1088</text>
<text x="63.7" y="218.9">C1145</text>
<text x="131" y="219.5">R1752</text>
<text x="131" y="217.7">R1355</text>
</g>
</svg>
